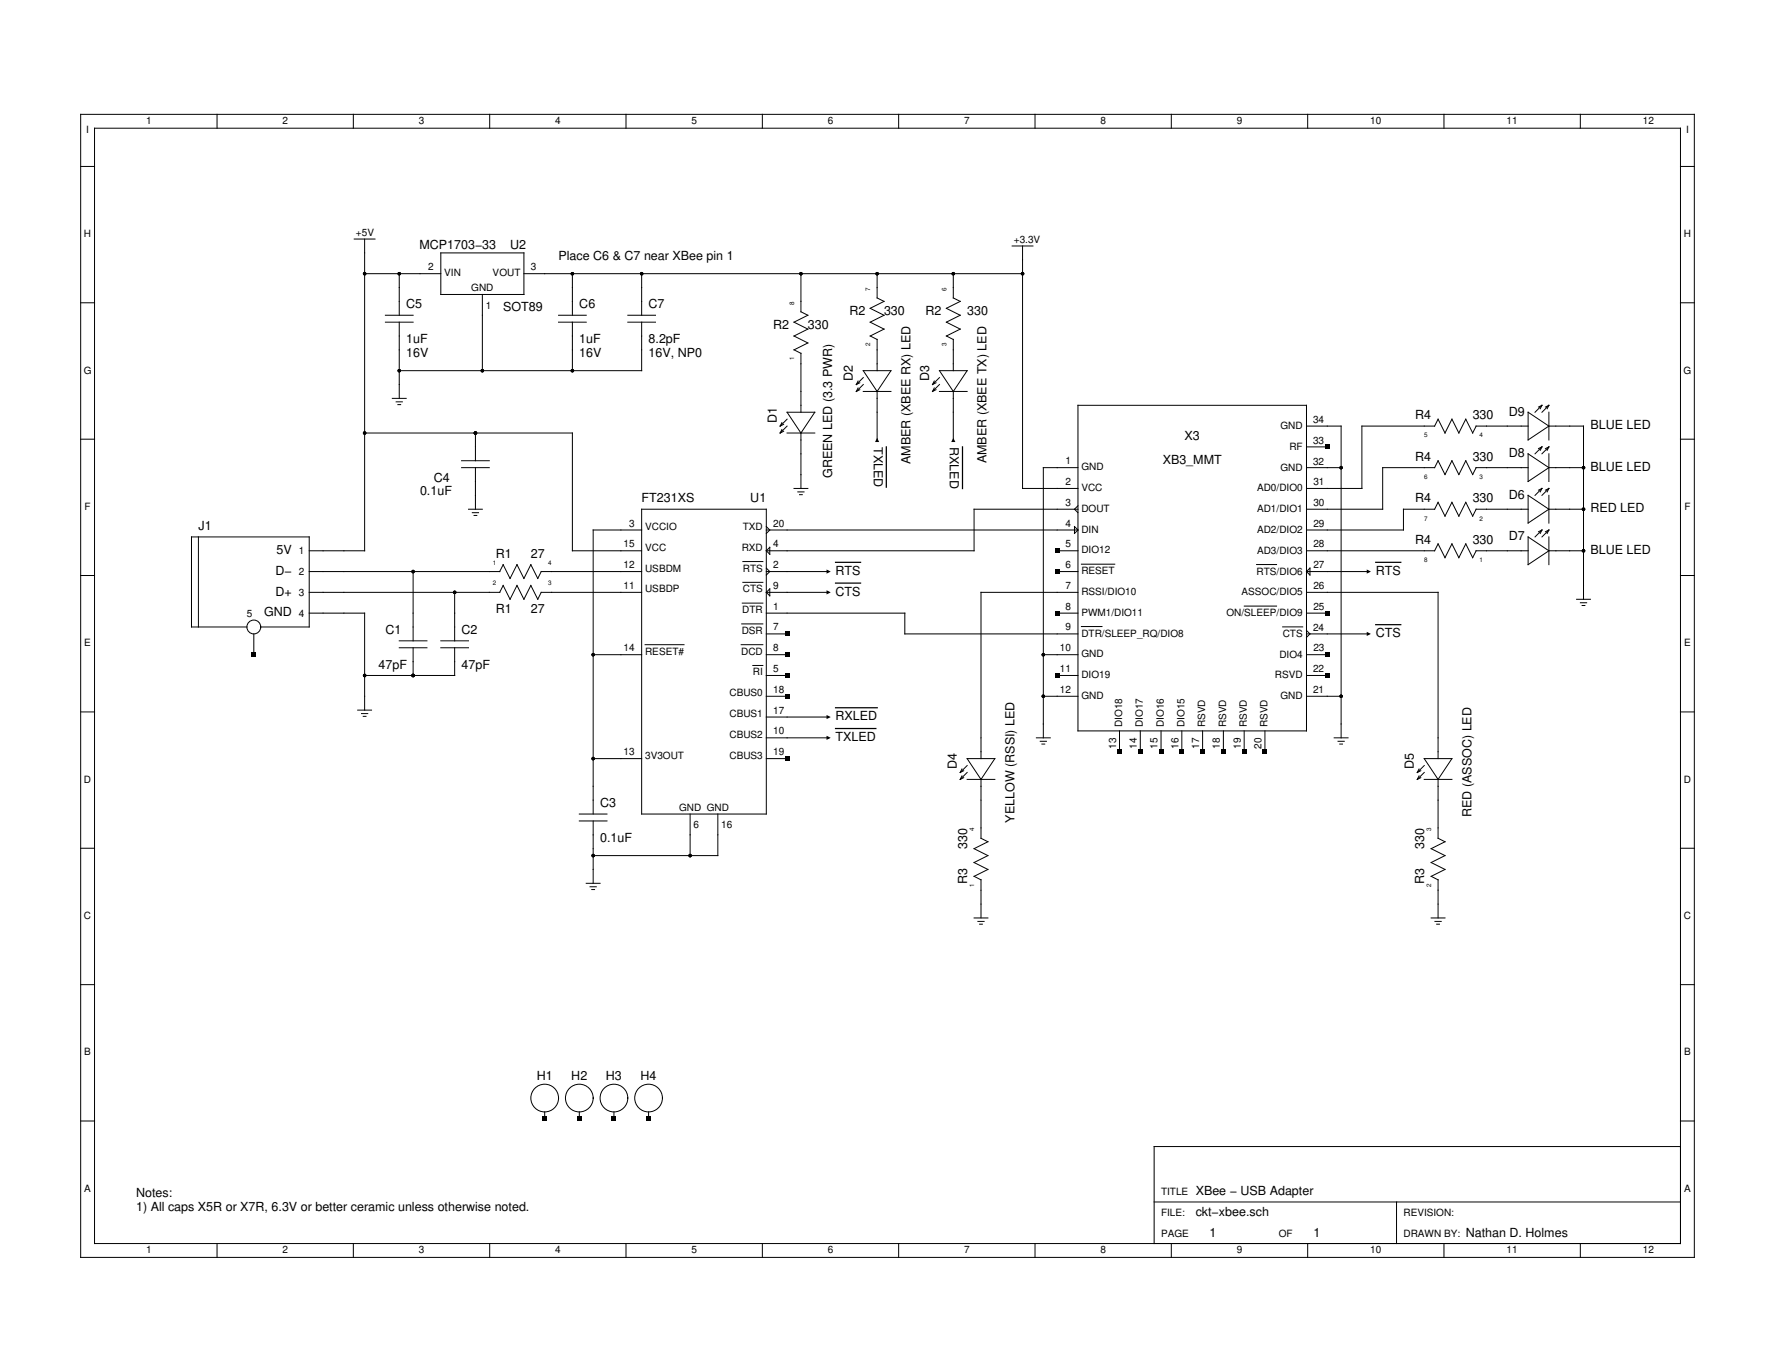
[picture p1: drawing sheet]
<svg xmlns="http://www.w3.org/2000/svg" width="279mm" height="216mm" viewBox="0 0 279 216" stroke-linecap="round" stroke-linejoin="round" font-family="sans-serif">
<g fill="none" stroke="#000" stroke-width=".16">
<path d="M12.7 18h254v179.9h-254zM34.2 18v2.2M55.6 18v2.2M77.1 18v2.2M98.5 18v2.2M120 18v2.2M141.5 18v2.2M162.9 18v2.2M184.4 18v2.2M205.8 18v2.2M227.3 18v2.2M248.8 18v2.2"/>
<path d="M12.7 26.2h2.2M14.9 20.2h249.6v175.5h-249.6zM55.8 37.6h3.2M57.4 37.6v49.1h-8.7M69.4 39.8h13.1v6.5h-13.1zM159.3 38.7h3.3M161 38.7v38.2h8.7M264.5 26.2h2.2M12.7 47.6h2.2M57.4 43.1h12M60.7 49.6h4.3M60.7 50.7h4.3"/>
<path d="M62.8 43.1v6.5M62.8 50.7v12M75.9 46.3v12M82.5 43.1h78.5M87.9 49.6h4.4M87.9 50.7h4.4M90.1 43.1v6.5M90.1 50.7v7.6M98.8 49.6h4.4M98.8 50.7h4.4M101 43.1v6.5M101 50.7v7.6h-38.2"/>
<path d="M126.1 43.1v6l1.1 .5-2.2 1.1 2.2 1.1-2.2 1.1 2.2 1.1-2.2 1.1 1.1 .5M126.1 55.6v9.3M135.1 60l-.3 .5M135.9 58.3h4.3l-2.1 3.3zM135.9 59.4l-1.1 1.1M137 52.9l1.1 .5M138.1 43.1v3.8l1.1 .5-2.2 1.1 2.2 1.1-2.2 1.1 2.2 1.1-2.2 1.1M138.1 53.4v4.9M147.1 60l-.3 .5M147.9 59.4l-1.1 1.1M147.9 58.3h4.3l-2.1 3.3zM149 52.9l1.1 .5"/>
<path d="M150.1 43.1v3.8l1 .5-2.1 1.1 2.1 1.1-2.1 1.1 2.1 1.1-2.1 1.1M150.1 53.4v4.9M264.5 47.6h2.2M12.7 69.1h2.2M57.4 68.1h32.7v18.6h10.9M61.8 62.7h2.1M62.4 63.2h.9M62.6 63.7h.5M72.7 72.5h4.3M72.7 73.6h4.3M74.8 68.1v4.4M74.8 73.6v6.5"/>
<path d="M123.1 67.6l-.3 .5M123.1 66.5l-.3 .6M123.3 67.9l-.5 .2M123.3 66.8l-.5 .3M123.9 64.9h4.4l-2.2 3.2zM123.9 68.1h4.4M123.9 66l-1.1 1.1M123.9 67.1l-1.1 1M125 76.9h2.2M125.6 77.4h1M125.9 77.8h.4M126.1 68.1v8.8"/>
<path d="M135.1 61.1l-.3 .5M135.3 61.3l-.5 .3M135.3 60.2l-.5 .3M135.9 61.6h4.3M135.9 60.5l-1.1 1.1M138.1 61.6v7.6M147.1 61.1l-.3 .5M147.3 61.3l-.5 .3M147.3 60.2l-.5 .3M147.9 61.6h4.3M147.9 60.5l-1.1 1.1M150.1 61.6v7.6"/>
<path d="M169.7 73.6h-5.5v42.5M169.7 63.8h36v51.2h-36zM169.7 79.6l-.6 .5 .6 .6M205.7 73.6h5.4M205.7 67.1h5.4v49M205.7 70.3h3.2M232.3 73.6h8.2M232.3 67.1h8.2M232.4 73.6l-.6 1.1-1.1-2.2-1.1 2.2-1.1-2.2-1 2.2-1.1-2.2-.6 1.1h-8.2v6.5h-11.9M232.4 67.1l-.6 1-1.1-2.1-1.1 2.1-1.1-2.1-1 2.1-1.1-2.1-.6 1.1h-11.4v9.8h-8.7M240.5 64.9l3.3 2.2-3.3 2.1zM240.5 71.4l3.3 2.2-3.3 2.2z"/>
<path d="M240.5 78l3.3 2.1-3.3 2.2zM242.7 63.8l-1.1 1.1M242.7 63.8l-.3 .5M242.7 63.8l-.5 .3M242.7 70.3l-1.1 1.1M242.7 70.3l-.3 .6M242.7 70.3l-.5 .3M242.7 76.9l-1.1 1.1M242.7 76.9l-.3 .5M242.7 76.9l-.5 .2M243.8 73.6h5.5M243.8 67.1h5.5v27.2"/>
<path d="M243.8 64.9v4.3M243.8 71.4v4.4M243.8 78v4.3M243.8 63.8l-1.1 1.1M243.8 63.8l-.3 .5M243.8 63.8l-.5 .3M243.8 70.3l-1.1 1.1M243.8 70.3l-.3 .6M243.8 70.3l-.5 .3M243.8 76.9l-1.1 1.1M243.8 76.9l-.3 .5M243.8 76.9l-.5 .2"/>
<path d="M264.5 69.1h2.2M12.7 90.6h2.2M31.2 84.5v14.2M38.9 98.7h-8.8v-14.2h18.6v14.2h-7.7M40 99.8v3.2M48.7 89.9h30l.5-1 1.1 2.1 1.1-2.1 1.1 2.1 1.1-2.1 1 2.1 .6-1.1h15.8M48.7 96.5h8.7v15.2M48.7 93.2h30l.5-1.1 1.1 2.2 1.1-2.2 1.1 2.2 1.1-2.2 1 2.2 .6-1.1h15.8M65 89.9v10.9M71.6 93.2v7.6M73.7 80.1h2.2M74.3 80.7h1"/>
<path d="M74.6 81.1h.5M101 80.1h19.6v48h-19.6zM101 83.4h-7.6v44.7M116.8 98.2h3.3M116.8 94.9h3.3M116.9 91.6h3.2M116.9 88.4h3.2M120.6 89.9h9.8M120.6 96.5h21.8v3.3h27.3M120.6 93.2h9.8M120.6 99.8h3.3M120.6 83.4h49.1"/>
<path d="M120.6 82.9l.6 .5-.6 .5M120.6 93.2l.6-.5v1.1zM120.6 89.4l.6 .5-.6 .6M121.2 86.1v1.1l-.6-.5zM166.4 89.9h3.3M166.4 96.5h3.3M166.4 86.7h3.3M169.1 82.9l.6 .5-.6 .5zM169.7 80.1h-16.4v6.6h-32.7M169.7 93.2h-15.3v26.2M170.2 88.8h5.3M170.2 98.6h3.3"/>
<path d="M195.9 95.4h5M197.8 88.8h3.1M201.9 98.6h3.2M205.7 89.9h9.8M205.7 96.5h3.2M205.7 86.7h20.1l.6-1.1 1.1 2.2 1-2.2 1.1 2.2 1.1-2.2 1.1 2.2 .6-1.1M205.7 93.2h20.7v26.2M205.7 99.8h9.8M205.7 99.2l.5 .6-.5 .5M206.2 89.4v1.1l-.5-.6zM232.3 86.7h8.2M232.3 80.1h8.2"/>
<path d="M232.4 80.1l-.6 1.1-1.1-2.2-1.1 2.2-1.1-2.2-1 2.2-1.1-2.2-.6 1.1h-4.9v3.3h-15.2M240.5 84.5l3.3 2.2-3.3 2.2zM242.7 83.4l-1.1 1.1M242.7 83.4l-.3 .5M242.7 83.4l-.5 .3M243.8 86.7h5.5M243.8 80.1h5.5M243.8 84.5v4.4M243.8 83.4l-1.1 1.1M243.8 83.4l-.3 .5M243.8 83.4l-.5 .3M248.2 94.3h2.1"/>
<path d="M248.8 94.8h.9M249 95.3h.5M264.5 90.6h2.2M12.7 112h2.2M56.3 111.7h2.2M56.9 112.3h1M57.2 112.7h.4M62.8 100.8h4.4M62.8 101.9h4.4M65 101.9v4.4M69.4 100.8h4.3M69.4 101.9h4.3"/>
<path d="M71.6 101.9v4.4h-14.2M93.4 119.4h7.6M93.4 103h7.6M101.5 101.5h6.2M116.7 101.5h3.4M118.5 104.7h1.6M120.6 109.6h3.3M120.6 112.8h9.8M120.6 116.1h9.8M120.6 119.4h3.3M120.6 103h3.3M120.6 106.3h3.3"/>
<path d="M152.2 119.4h4.4l-2.2 3.2zM163.1 116.1h2.2M163.7 116.7h1M164 117.1h.4M164.2 109.6h5.5M164.2 103h5.5M166.4 106.3h3.3M176.2 115v3.3M179.5 115v3.3M182.8 115v3.3M186 115v3.3M189.3 115v3.3"/>
<path d="M192.6 115v3.3M195.8 115v3.3M199.1 115v3.3M205.7 109.6h5.4M205.7 103h3.2M205.7 106.3h3.2M210 116.1h2.2M210.6 116.7h1M210.9 117.1h.4M224.2 119.4h4.3l-2.1 3.2zM264.5 112h2.2M12.7 133.5h2.2"/>
<path d="M91.2 128.1h4.3M91.2 129.2h4.3M92.3 139h2.2M92.9 139.5h1M93.2 140h.4M93.4 129.2v9.8M108.6 128.1v6.5M113 128.1v6.5h-19.6M151.4 122.1l-.3 .5M151.4 121l-.3 .6M151.7 122.4l-.6 .2M151.7 121.3l-.6 .3"/>
<path d="M152.2 122.6h4.4M152.2 120.5l-1.1 1.1M152.2 121.6l-1.1 1M154.4 122.6v9.3l1.1 .6-2.2 1 2.2 1.1-2.2 1.1 2.2 1.1-2.2 1.1 1.1 .6v5.9M223.4 122.1l-.3 .5M223.4 121l-.3 .6M223.6 122.4l-.5 .2M223.6 121.3l-.5 .3M224.2 122.6h4.3M224.2 120.5l-1.1 1.1M224.2 121.6l-1.1 1M226.4 122.6v9.3l1.1 .6-2.2 1 2.2 1.1-2.2 1.1 2.2 1.1-2.2 1.1 1.1 .6v5.9"/>
<path d="M264.5 133.5h2.2M12.7 154.9h2.2M153.3 144.4h2.2M153.9 145h1M154.2 145.4h.4M225.3 144.4h2.2M225.9 145h1M226.1 145.4h.5M264.5 154.9h2.2M12.7 176.4h2.2M85.7 175v1.1M91.2 175v1.1"/>
<path d="M96.6 175v1.1M102.1 175v1.1M264.5 176.4h2.2M34.2 195.7v2.2M55.6 195.7v2.2M77.1 195.7v2.2M98.5 195.7v2.2M120 195.7v2.2M141.5 195.7v2.2M162.9 195.7v2.2M181.7 189.1h82.8M184.4 195.7v2.2"/>
<path d="M205.8 195.7v2.2M219.8 189.1v6.6M227.3 195.7v2.2M248.8 195.7v2.2M264.5 180.4h-82.8v15.3"/>
<circle cx="40" cy="98.7" r="1.09"/>
<circle cx="85.7" cy="172.8" r="2.18"/>
<circle cx="91.2" cy="172.8" r="2.18"/>
<circle cx="96.6" cy="172.8" r="2.18"/>
<circle cx="102.1" cy="172.8" r="2.18"/>
</g>
<g fill="#000">
<path d="M138.1 68.9l.3 .7h-.7zM150.1 68.9l.3 .7h-.7zM208.6 70h.7v.6h-.7zM123.6 99.4h.6v.7h-.6zM130.1 92.9l.7 .3-.7 .3zM130.1 89.6l.7 .3-.7 .4zM166.1 86.3h.6v.7h-.6zM166.1 89.6h.6v.7h-.6zM166.1 96.2h.6v.6h-.6zM208.6 96.2h.7v.6h-.7zM215.1 89.6l.7 .3-.7 .4zM39.6 102.7h.7v.7h-.7z"/>
<path d="M123.6 109.2h.6v.7h-.6zM123.6 119h.6v.7h-.6zM123.6 102.7h.6v.7h-.6zM123.6 106h.6v.6h-.6zM130.1 112.5l.7 .3-.7 .4zM130.1 115.8l.7 .3-.7 .3zM166.1 106h.6v.6h-.6zM175.9 118h.6v.6h-.6zM179.2 118h.6v.6h-.6zM182.4 118h.7v.6h-.7zM185.7 118h.7v.6h-.7zM189 118h.6v.6h-.6z"/>
<path d="M192.2 118h.7v.6h-.7zM195.5 118h.7v.6h-.7zM198.8 118h.6v.6h-.6zM208.6 102.7h.7v.7h-.7zM208.6 106h.7v.6h-.7zM215.1 99.4l.7 .4-.7 .3zM85.4 175.7h.7v.7h-.7zM90.9 175.7h.6v.7h-.6zM96.3 175.7h.7v.7h-.7zM101.8 175.7h.6v.7h-.6z"/>
<circle cx="57.4" cy="43.1" r=".27"/>
<circle cx="62.8" cy="58.3" r=".27"/>
<circle cx="62.8" cy="43.1" r=".27"/>
<circle cx="75.9" cy="58.3" r=".27"/>
<circle cx="90.1" cy="58.3" r=".27"/>
<circle cx="90.1" cy="43.1" r=".27"/>
<circle cx="101" cy="43.1" r=".27"/>
<circle cx="126.1" cy="43.1" r=".27"/>
<circle cx="138.1" cy="43.1" r=".27"/>
<circle cx="150.1" cy="43.1" r=".27"/>
<circle cx="161" cy="43.1" r=".27"/>
<circle cx="57.4" cy="68.1" r=".27"/>
<circle cx="74.8" cy="68.1" r=".27"/>
<circle cx="211.1" cy="73.6" r=".27"/>
<circle cx="249.3" cy="73.6" r=".27"/>
<circle cx="65" cy="89.9" r=".27"/>
<circle cx="71.6" cy="93.2" r=".27"/>
<circle cx="249.3" cy="86.7" r=".27"/>
<circle cx="249.3" cy="80.1" r=".27"/>
<circle cx="57.4" cy="106.3" r=".27"/>
<circle cx="65" cy="106.3" r=".27"/>
<circle cx="93.4" cy="103" r=".27"/>
<circle cx="93.4" cy="119.4" r=".27"/>
<circle cx="164.2" cy="103" r=".27"/>
<circle cx="164.2" cy="109.6" r=".27"/>
<circle cx="211.1" cy="109.6" r=".27"/>
<circle cx="93.4" cy="134.6" r=".27"/>
<circle cx="108.6" cy="134.6" r=".27"/>
</g>
<path d="M139.5 70.3v6.4M151.5 70.3v6.6M131.5 91.8h4M131.5 88.5h4M216.6 98.3h3.9M216.6 88.5h3.9M131.5 111.4h6.6M131.5 114.6h6.4" fill="none" stroke="#000" stroke-width=".2"/>
<g font-size="2">
<text x="66" y="39.3">MCP1703−33</text>
<text x="80.3" y="39.3">U2</text>
<text x="87.9" y="40.9">Place C6 &amp; C7 near XBee pin 1</text>
<text x="63.9" y="48.5">C5</text>
<text x="63.9" y="54">1uF</text>
<text x="79.2" y="48.9">SOT89</text>
<text x="91.2" y="48.5">C6</text>
<text x="91.2" y="54">1uF</text>
<text x="102.1" y="48.5">C7</text>
<text x="102.1" y="54">8.2pF</text>
<text x="121.7" y="51.8">R2</text>
<text x="127.2" y="51.8">330</text>
<text x="133.7" y="49.6">R2</text>
<text x="139.2" y="49.6">330</text>
<text x="145.7" y="49.6">R2</text>
<text x="152.2" y="49.6">330</text>
<text x="63.9" y="56.1">16V</text>
<text x="91.2" y="56.1">16V</text>
<text x="102.1" y="56.1">16V, NP0</text>
<text x="134.2" y="60" transform="rotate(-90 134.2 60)">D2</text>
<text x="146.2" y="60" transform="rotate(-90 146.2 60)">D3</text>
<text x="222.8" y="66">R4</text>
<text x="231.8" y="66">330</text>
<text x="237.5" y="65.4">D9</text>
<text x="122.3" y="66.5" transform="rotate(-90 122.3 66.5)">D1</text>
<text x="137.5" y="70.3" transform="rotate(90 137.5 70.3)">TXLED</text>
<text x="149.5" y="70.3" transform="rotate(90 149.5 70.3)">RXLED</text>
<text x="186.5" y="69.2">X3</text>
<text x="237.5" y="72">D8</text>
<text x="250.3" y="67.6">BLUE LED</text>
<text x="66.1" y="78">0.1uF</text>
<text x="68.3" y="75.8">C4</text>
<text x="131" y="75.2" transform="rotate(-90 131 75.2)">GREEN LED (3.3 PWR)</text>
<text x="143.3" y="73" transform="rotate(-90 143.3 73)">AMBER (XBEE RX) LED</text>
<text x="155.3" y="72.9" transform="rotate(-90 155.3 72.9)">AMBER (XBEE TX) LED</text>
<text x="183" y="73">XB3_MMT</text>
<text x="222.8" y="72.5">R4</text>
<text x="231.8" y="72.5">330</text>
<text x="250.3" y="74.1">BLUE LED</text>
<text x="31.2" y="83.4">J1</text>
<text x="101" y="79">FT231XS</text>
<text x="118.1" y="79">U1</text>
<text x="222.8" y="79">R4</text>
<text x="231.8" y="79">330</text>
<text x="237.5" y="78.5">D6</text>
<text x="250.3" y="80.6">RED LED</text>
<text x="43.5" y="87.2">5V</text>
<text x="78.1" y="87.8">R1</text>
<text x="83.6" y="87.8">27</text>
<text x="222.8" y="85.6">R4</text>
<text x="231.8" y="85.6">330</text>
<text x="237.5" y="85">D7</text>
<text x="250.3" y="87.2">BLUE LED</text>
<text x="43.4" y="90.4">D−</text>
<text x="43.4" y="93.7">D+</text>
<text x="131.5" y="93.7">CTS</text>
<text x="131.5" y="90.5">RTS</text>
<text x="216.6" y="90.5">RTS</text>
<text x="41.6" y="97">GND</text>
<text x="60.7" y="99.8">C1</text>
<text x="72.7" y="99.8">C2</text>
<text x="78.1" y="96.5">R1</text>
<text x="83.6" y="96.5">27</text>
<text x="216.6" y="100.3">CTS</text>
<text x="59.6" y="105.2">47pF</text>
<text x="72.7" y="105.2">47pF</text>
<text x="131.5" y="113.3">RXLED</text>
<text x="131.5" y="116.6">TXLED</text>
<text x="150.6" y="121" transform="rotate(-90 150.6 121)">D4</text>
<text x="222.6" y="121" transform="rotate(-90 222.6 121)">D5</text>
<text x="94.5" y="127">C3</text>
<text x="159.7" y="129.4" transform="rotate(-90 159.7 129.4)">YELLOW (RSSI) LED</text>
<text x="231.6" y="128.6" transform="rotate(-90 231.6 128.6)">RED (ASSOC) LED</text>
<text x="94.5" y="132.5">0.1uF</text>
<text x="152.2" y="133.5" transform="rotate(-90 152.2 133.5)">330</text>
<text x="224.2" y="133.5" transform="rotate(-90 224.2 133.5)">330</text>
<text x="152.2" y="139.1" transform="rotate(-90 152.2 139.1)">R3</text>
<text x="224.2" y="139.1" transform="rotate(-90 224.2 139.1)">R3</text>
<text x="84.5" y="170">H1</text>
<text x="89.9" y="170">H2</text>
<text x="95.4" y="170">H3</text>
<text x="100.8" y="170">H4</text>
<text x="21.4" y="188.3">Notes:</text>
<text x="21.4" y="190.5">1) All caps X5R or X7R, 6.3V or better ceramic unless otherwise noted.</text>
<text x="188.2" y="188.1">XBee − USB Adapter</text>
<text x="188.2" y="191.3">ckt−xbee.sch</text>
<text x="190.4" y="194.6">1</text>
<text x="206.7" y="194.6">1</text>
<text x="230.7" y="194.6">Nathan D. Holmes</text>
</g>
<g font-size="1.6">
<text x="13.6" y="21">I</text>
<text x="23" y="19.5">1</text>
<text x="44.5" y="19.5">2</text>
<text x="65.9" y="19.5">3</text>
<text x="87.4" y="19.5">4</text>
<text x="108.8" y="19.5">5</text>
<text x="130.3" y="19.5">6</text>
<text x="151.7" y="19.5">7</text>
<text x="173.2" y="19.5">8</text>
<text x="194.7" y="19.5">9</text>
<text x="215.7" y="19.5">10</text>
<text x="237.1" y="19.5">11</text>
<text x="258.6" y="19.5">12</text>
<text x="265.4" y="21">I</text>
<text x="13.2" y="37.3">H</text>
<text x="56" y="37.1">+5V</text>
<text x="159.6" y="38.2">+3.3V</text>
<text x="265" y="37.3">H</text>
<text x="67.4" y="42.5">2</text>
<text x="69.9" y="43.5">VIN</text>
<text x="74.2" y="45.8">GND</text>
<text x="77.5" y="43.5">VOUT</text>
<text x="83.6" y="42.5">3</text>
<text x="76.5" y="48.6">1</text>
<text x="13.2" y="58.8">G</text>
<text x="265" y="58.8">G</text>
<text x="201.6" y="67.5">GND</text>
<text x="203" y="70.8">RF</text>
<text x="206.7" y="69.8">33</text>
<text x="206.7" y="66.6">34</text>
<text x="167.7" y="76.3">2</text>
<text x="167.7" y="73">1</text>
<text x="170.2" y="77.3">VCC</text>
<text x="170.2" y="74">GND</text>
<text x="197.9" y="77.3">AD0/DIO0</text>
<text x="201.6" y="74.1">GND</text>
<text x="206.7" y="73.1">32</text>
<text x="206.7" y="76.3">31</text>
<text x="13.3" y="80.2">F</text>
<text x="99" y="82.9">3</text>
<text x="101.5" y="83.4">VCCIO</text>
<text x="116.9" y="83.4">TXD</text>
<text x="121.7" y="82.9">20</text>
<text x="167.7" y="79.6">3</text>
<text x="167.7" y="82.9">4</text>
<text x="170.2" y="80.5">DOUT</text>
<text x="170.2" y="83.8">DIN</text>
<text x="197.9" y="83.9">AD2/DIO2</text>
<text x="197.9" y="80.6">AD1/DIO1</text>
<text x="206.7" y="82.9">29</text>
<text x="206.7" y="79.6">30</text>
<text x="265.1" y="80.2">F</text>
<text x="47" y="87.2">1</text>
<text x="98.2" y="89.4">12</text>
<text x="98.2" y="86.1">15</text>
<text x="101.5" y="89.9">USBDM</text>
<text x="101.5" y="86.7">VCC</text>
<text x="116.8" y="86.7">RXD</text>
<text x="116.9" y="89.9">RTS</text>
<text x="121.7" y="89.4">2</text>
<text x="121.7" y="86.1">4</text>
<text x="167.7" y="86.1">5</text>
<text x="167.7" y="89.4">6</text>
<text x="170.2" y="87.1">DIO12</text>
<text x="197.9" y="87.1">AD3/DIO3</text>
<text x="206.7" y="89.4">27</text>
<text x="206.7" y="86.1">28</text>
<text x="47" y="90.5">2</text>
<text x="47" y="93.8">3</text>
<text x="98.2" y="92.7">11</text>
<text x="101.5" y="93.2">USBDP</text>
<text x="116.9" y="93.2">CTS</text>
<text x="121.7" y="92.7">9</text>
<text x="121.7" y="95.9">1</text>
<text x="167.7" y="92.7">7</text>
<text x="167.7" y="95.9">8</text>
<text x="170.2" y="93.6">RSSI/DIO10</text>
<text x="170.2" y="90.4">RESET</text>
<text x="195.4" y="93.7">ASSOC/DIO5</text>
<text x="197.8" y="90.4">RTS/DIO6</text>
<text x="206.7" y="95.9">25</text>
<text x="206.7" y="92.7">26</text>
<text x="13.3" y="101.7">E</text>
<text x="38.9" y="97">5</text>
<text x="47" y="97">4</text>
<text x="116.8" y="99.8">DSR</text>
<text x="116.8" y="96.5">DTR</text>
<text x="121.7" y="99.2">7</text>
<text x="167.7" y="99.2">9</text>
<text x="170.2" y="96.9">PWM1/DIO11</text>
<text x="170.2" y="100.2">DTR/SLEEP_RQ/DIO8</text>
<text x="193.1" y="97">ON/SLEEP/DIO9</text>
<text x="201.9" y="100.2">CTS</text>
<text x="206.7" y="99.3">24</text>
<text x="265.1" y="101.7">E</text>
<text x="98.2" y="102.5">14</text>
<text x="101.5" y="103">RESET#</text>
<text x="116.7" y="103">DCD</text>
<text x="118.5" y="106.3">RI</text>
<text x="121.7" y="102.5">8</text>
<text x="121.7" y="105.8">5</text>
<text x="166.8" y="102.5">10</text>
<text x="166.8" y="105.8">11</text>
<text x="170.2" y="103.4">GND</text>
<text x="170.2" y="106.7">DIO19</text>
<text x="200.7" y="106.8">RSVD</text>
<text x="201.4" y="103.5">DIO4</text>
<text x="206.7" y="105.8">22</text>
<text x="206.7" y="102.5">23</text>
<text x="114.8" y="109.6">CBUS0</text>
<text x="114.8" y="112.8">CBUS1</text>
<text x="121.7" y="109">18</text>
<text x="121.7" y="112.3">17</text>
<text x="166.8" y="109">12</text>
<text x="170.2" y="110">GND</text>
<text x="201.6" y="110">GND</text>
<text x="206.7" y="109.1">21</text>
<text x="98.2" y="118.8">13</text>
<text x="101.5" y="119.4">3V3OUT</text>
<text x="114.8" y="116.1">CBUS2</text>
<text x="114.8" y="119.4">CBUS3</text>
<text x="121.7" y="115.6">10</text>
<text x="121.7" y="118.8">19</text>
<text x="175.7" y="117.8" transform="rotate(-90 175.7 117.8)">13</text>
<text x="176.6" y="114.4" transform="rotate(-90 176.6 114.4)">DIO18</text>
<text x="178.9" y="117.8" transform="rotate(-90 178.9 117.8)">14</text>
<text x="179.9" y="114.4" transform="rotate(-90 179.9 114.4)">DIO17</text>
<text x="182.2" y="117.8" transform="rotate(-90 182.2 117.8)">15</text>
<text x="183.2" y="114.4" transform="rotate(-90 183.2 114.4)">DIO16</text>
<text x="185.5" y="117.8" transform="rotate(-90 185.5 117.8)">16</text>
<text x="186.4" y="114.4" transform="rotate(-90 186.4 114.4)">DIO15</text>
<text x="188.8" y="117.8" transform="rotate(-90 188.8 117.8)">17</text>
<text x="189.7" y="114.4" transform="rotate(-90 189.7 114.4)">RSVD</text>
<text x="192" y="117.8" transform="rotate(-90 192 117.8)">18</text>
<text x="193" y="114.4" transform="rotate(-90 193 114.4)">RSVD</text>
<text x="195.3" y="117.8" transform="rotate(-90 195.3 117.8)">19</text>
<text x="196.3" y="114.4" transform="rotate(-90 196.3 114.4)">RSVD</text>
<text x="198.6" y="117.8" transform="rotate(-90 198.6 117.8)">20</text>
<text x="199.5" y="114.4" transform="rotate(-90 199.5 114.4)">RSVD</text>
<text x="13.2" y="123.2">D</text>
<text x="265" y="123.2">D</text>
<text x="106.9" y="127.6">GND GND</text>
<text x="109.2" y="130.3">6</text>
<text x="113.5" y="130.3">16</text>
<text x="13.2" y="144.6">C</text>
<text x="265" y="144.6">C</text>
<text x="13.3" y="166.1">B</text>
<text x="265.1" y="166.1">B</text>
<text x="13.3" y="187.5">A</text>
<text x="182.8" y="191.3">FILE:</text>
<text x="182.8" y="188.1">TITLE</text>
<text x="220.9" y="191.3">REVISION:</text>
<text x="265.1" y="187.5">A</text>
<text x="23" y="197.2">1</text>
<text x="44.5" y="197.2">2</text>
<text x="65.9" y="197.2">3</text>
<text x="87.4" y="197.2">4</text>
<text x="108.8" y="197.2">5</text>
<text x="130.3" y="197.2">6</text>
<text x="151.7" y="197.2">7</text>
<text x="173.2" y="197.2">8</text>
<text x="182.8" y="194.6">PAGE</text>
<text x="194.7" y="197.2">9</text>
<text x="201.3" y="194.6">OF</text>
<text x="215.7" y="197.2">10</text>
<text x="220.9" y="194.6">DRAWN BY:</text>
<text x="237.1" y="197.2">11</text>
<text x="258.6" y="197.2">12</text>
</g>
<g font-size="1">
<text x="125" y="48" transform="rotate(-90 125 48)">8</text>
<text x="137" y="45.8" transform="rotate(-90 137 45.8)">7</text>
<text x="149" y="45.8" transform="rotate(-90 149 45.8)">6</text>
<text x="125" y="56.7" transform="rotate(-90 125 56.7)">1</text>
<text x="137" y="54.5" transform="rotate(-90 137 54.5)">2</text>
<text x="149" y="54.5" transform="rotate(-90 149 54.5)">3</text>
<text x="224.2" y="68.8">5</text>
<text x="232.9" y="68.8">4</text>
<text x="224.2" y="75.4">6</text>
<text x="232.9" y="75.4">3</text>
<text x="224.2" y="81.9">7</text>
<text x="232.9" y="81.9">2</text>
<text x="77.6" y="88.9">1</text>
<text x="86.3" y="88.9">4</text>
<text x="224.2" y="88.5">8</text>
<text x="232.9" y="88.5">1</text>
<text x="77.6" y="92.1">2</text>
<text x="86.3" y="92.1">3</text>
<text x="153.3" y="130.8" transform="rotate(-90 153.3 130.8)">4</text>
<text x="225.3" y="130.8" transform="rotate(-90 225.3 130.8)">3</text>
<text x="153.3" y="139.5" transform="rotate(-90 153.3 139.5)">1</text>
<text x="225.3" y="139.5" transform="rotate(-90 225.3 139.5)">2</text>
</g>
</svg>
